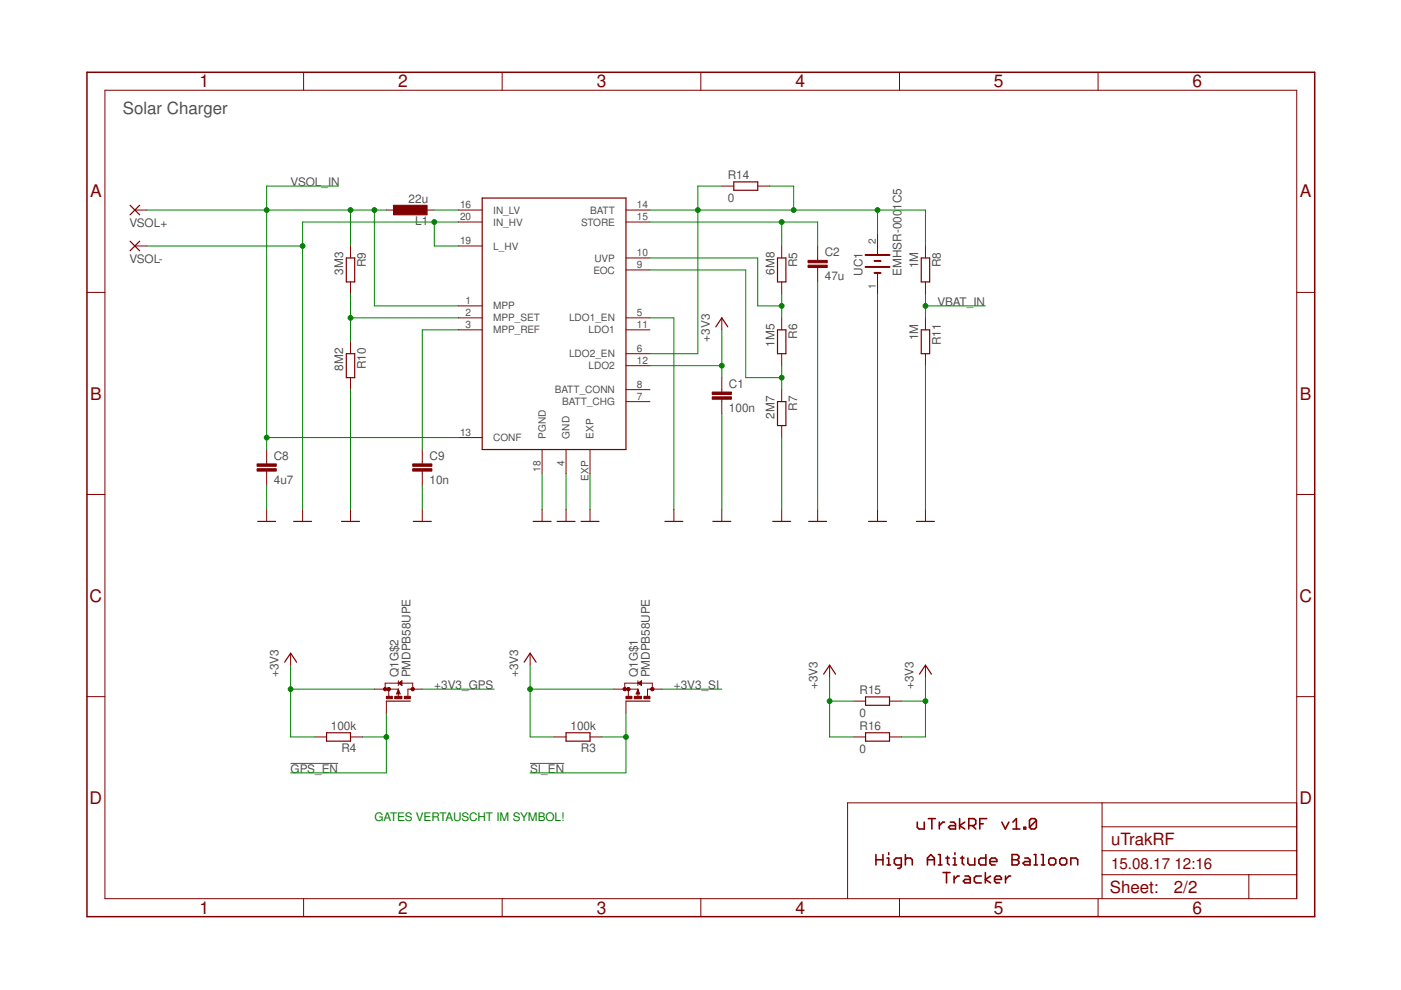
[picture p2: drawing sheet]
<svg xmlns="http://www.w3.org/2000/svg" width="297mm" height="210mm" viewBox="0 0 297 210" stroke-linecap="round" stroke-linejoin="round" font-family="sans-serif">
<path d="M61.6 161.9h10.1M112.4 161.9h7.2" fill="none" stroke="#505050" stroke-width=".21"/>
<g fill="none" stroke="#800000" stroke-width=".34">
<path d="M194.5 174.3v1.1l.4 .4h1.1v-1.5M196.8 173.6h1.5M197.6 173.6v2.2M199.2 174.3v1.5M200.3 174.3h-.4l-.7 .7M201.5 174.3h.7l.4 .4v1.1h-1.1l-.4-.4 .4-.4h1.1M203.5 173.6v2.2M204.6 174.3l-1.1 .7 1.1 .8M205.4 175h1.1l.4-.3v-.8l-.4-.3h-1.1v2.2M206.1 175l.8 .8M207.7 174.7h.8M209.2 173.6h-1.5v2.2"/>
<path d="M212.4 174.3l.7 1.5 .8-1.5M214.8 175.8h1.4M214.8 174.3l.7-.7v2.2M217.1 175.4h.4v.4h-.4zM219.7 173.9v1.5l-.3 .4h-.8l-.3-.4M219.7 173.9l-.3-.3h-.8l-.3 .3v1.5M219.7 173.9l-1.4 1.5M185.7 181.2v2.2M185.7 182.3h1.5M187.2 181.2v2.2M188.1 181.9h.3v1.5M188.1 183.4h.7"/>
<path d="M188.4 180.8v.4M191.1 183.4h-1.1l-.4-.4v-.7l.4-.4h1.1v1.9l-.4 .3h-.3M192 182.3l.3-.4h.8l.3 .4v1.1M192 181.2v2.2M196.6 182.3h1.5M196.6 183.4v-1.5l.8-.7 .7 .7v1.5M199 183.4h.7M199 181.2h.3v2.2M199.9 185h1.5M200.5 181.9h.8M200.7 185v2.2M200.9 181.5v1.5l.4 .4"/>
<path d="M202.1 181.9h.4v1.5M202.1 183.4h.7M202.3 185.7v1.5M202.5 180.8v.4M203.4 185.7h-.4l-.7 .8M203.6 181.9h.8M204 181.5v1.5l.4 .4M204.6 185.7h.7l.4 .4v1.1h-1.1l-.4-.4 .4-.3h1.1M205.2 181.9v1.1l.4 .4h1.1v-1.5M208 185.7h-1.1l-.3 .4v.7l.3 .4h1.1M208.9 185v2.2M209 181.2v2.2h-1.1l-.4-.4v-.7l.4-.4h1.1"/>
<path d="M209.9 182.7h1.4v-.4l-.3-.4h-.8l-.3 .4v.7l.3 .4h.8M210 185.7l-1.1 .8 1.1 .7M210.9 186.5h1.4v-.4l-.3-.4h-.8l-.3 .4v.7l.3 .4h.8M213.2 185.7v1.5M214.3 185.7h-.4l-.7 .8M214.6 182.3h1.1M214.6 181.2h1.1l.3 .3v.4l-.3 .4 .3 .4v.3l-.3 .4h-1.1zM217.3 181.9h.7l.4 .4v1.1h-1.1l-.4-.4 .4-.3h1.1M219.2 183.4h.8M219.2 181.2h.4v2.2M220.8 183.4h.7M220.8 181.2h.4v2.2"/>
<path d="M222.4 182.3l.3-.4h.8l.3 .4v.7l-.3 .4h-.8l-.3-.4zM224.7 182.3l.4-.4h.7l.4 .4v.7l-.4 .4h-.7l-.4-.4zM227 183.4v-1.5h1.1l.4 .4v1.1"/>
</g>
<g fill="none" stroke="#800000" stroke-width=".25">
<path d="M155.6 38.6h5.1v1.7h-5.1zM27.6 43.5l2 2.1M27.6 51.1l2 2.1M29.6 43.5l-2 2.1M29.6 51.1l-2 2.1M73.4 54.7h1.8v5.1h-1.8zM102.2 42h30.5v53.3h-30.5zM164.8 54.7h1.8v5.1h-1.8zM195.3 54.7h1.8v5.1h-1.8zM73.4 75h1.8v5.1h-1.8zM151.8 69.3l1.2-1.9 1.3 1.9M164.8 69.9h1.8v5.1h-1.8z"/>
<path d="M195.3 69.9h1.8v5.1h-1.8zM164.8 85.2h1.8v5h-1.8zM54.6 110.6h3.8M62.3 110.6h3.8M72.4 110.6h3.8M87.6 110.6h3.8M113 110.6h3.8M118.1 110.6h3.8M123.2 110.6h3.8M141 110.6h3.8M151.1 110.6h3.8M163.8 110.6h3.8"/>
<path d="M171.4 110.6h3.9M184.1 110.6h3.9M194.3 110.6h3.8M60.3 140.4l1.3-1.9 1.3 1.9M69.2 155.4h5.1v1.7h-5.1zM81.9 148.7h5.1M84.5 146.5l.1 .5h-.3l.2-.4M84.7 144.8l.4-.2v.5zM111.1 140.4l1.3-1.9 1.3 1.9M120 155.4h5.1v1.7h-5.1zM132.7 148.7h5.1M135.3 146.5l.1 .5h-.3l.2-.4"/>
<path d="M135.5 144.8l.4-.2v.5zM174.6 142.9l1.3-1.9 1.3 1.9M183.5 155.4h5.1v1.7h-5.1zM183.5 147.8h5.1v1.7h-5.1zM194.9 142.9l1.3-1.9 1.3 1.9"/>
</g>
<g fill="none" stroke="#800000" stroke-width=".21">
<path d="M22.2 19.1h252.7v171.4h-252.7zM64.4 15.3v3.8M106.5 15.3v3.8M148.6 15.3v3.8M190.7 15.3v3.8M232.8 15.3v3.8M153 39.5h2.6M160.7 39.5h2.5M28.6 44.5h2.5M28.6 52.2h2.5M74.3 52.2v2.5M74.3 59.8v2.5"/>
<path d="M81.9 44.5h2.6M89.5 44.5h2.6M97.2 44.5h5M97.2 47.1h5M97.2 52.2h5M132.7 44.5h5.1M132.7 47.1h5.1M132.7 54.7h5.1M132.7 57.2h5.1M165.7 52.2v2.5M165.7 59.8v2.5M173.4 52.2v3"/>
<path d="M173.4 56.7v3.1M186.1 49.6v4.5M186.1 57.9v4.4M196.2 52.2v2.5M196.2 59.8v2.5M18.4 62h3.8M74.3 72.5v2.5M97.2 64.9h5M97.2 67.4h5M97.2 69.9h5M132.7 67.4h5.1M132.7 69.9h5.1"/>
<path d="M132.7 75h5.1M132.7 77.5h5.1M153 67.4v2.5M165.7 67.4v2.5M165.7 75v2.5M196.2 67.4v2.5M196.2 75v2.5M274.9 62h3.8M56.5 95.3v3.1M56.5 99.9v3M74.3 80.1v2.5M89.5 95.3v3.1"/>
<path d="M89.5 99.9v3M97.2 92.8h5M114.9 95.3v5.1M120 95.3v5.1M125.1 95.3v5.1M132.7 85.2h5.1M132.7 82.6h5.1M153 80.1v3M153 84.6v3.1M165.7 82.6v2.6M165.7 90.2v2.6M18.4 104.8h3.8"/>
<path d="M56.5 108v2.6M64.2 108v2.6M74.3 108v2.6M89.5 108v2.6M114.9 108v2.6M120 108v2.6M125.1 108v2.6M142.9 108v2.6M153 108v2.6M165.7 108v2.6M173.4 108v2.6M186.1 108v2.6"/>
<path d="M196.2 108v2.6M274.9 104.8h3.8M61.6 138.5v2.5M112.4 138.5v2.5M18.4 147.7h3.8M66.7 156.3h2.5M74.3 156.3h2.6M79.4 146.1h5.1M81.7 146.1v-1.3h5.8v1.3M81.9 148.7v2.5M82.4 146.1v1.5M84.5 146.1l.3 1h-.7z"/>
<path d="M84.5 144.3v1.1M84.5 146.1v1.5M84.5 144.8l.7-.5v1.1zM89.5 146.1h-3v1.5M117.5 156.3h2.5M125.1 156.3h2.5M130.2 146.1h5.1M132.5 146.1v-1.3h5.8v1.3M132.7 148.7v2.5M133.2 146.1v1.5M135.3 146.1l.3 1h-.7zM135.3 144.3v1.1"/>
<path d="M135.3 146.1v1.5M135.3 144.8l.7-.5v1.1zM140.3 146.1h-3v1.5M175.9 141v2.6M181 156.3h2.5M181 148.7h2.5M188.6 156.3h2.5M188.6 148.7h2.5M196.2 141v2.6M274.9 147.7h3.8M233.7 170.2v20.3M233.7 175.3h41.2"/>
<path d="M274.9 170.2h-95.2v20.3M64.4 190.5v3.9M106.5 190.5v3.9M148.6 190.5v3.9M190.7 190.5v3.9M232.8 190.5v3.9M233.7 185.5h41.2M233.7 180.4h41.2M264.8 185.5v5"/>
</g>
<g fill="#800000" stroke="#800000" stroke-width=".21">
<path d="M151 84.1h4.1v.5h-4.1z"/>
<path d="M151 83.1h4.1v.5h-4.1z"/>
<path d="M171.3 56.2h4.1v.5h-4.1z"/>
<path d="M171.3 55.2h4.1v.5h-4.1z"/>
<path d="M54.5 99.4h4.1v.5h-4.1z"/>
<path d="M54.5 98.4h4.1v.5h-4.1z"/>
<path d="M87.5 99.4h4.1v.5h-4.1z"/>
<path d="M87.5 98.4h4.1v.5h-4.1z"/>
<path d="M83.4 43.5h7.2v2.1h-7.2z"/>
<path d="M136.5 147.6h1.3v.5h-1.3z"/>
<path d="M132.7 147.6h1.3v.5h-1.3z"/>
<path d="M134.5 147.6h1.5v.5h-1.5z"/>
<path d="M85.7 147.6h1.3v.5h-1.3z"/>
<path d="M81.9 147.6h1.3v.5h-1.3z"/>
<path d="M83.7 147.6h1.5v.5h-1.5z"/>
</g>
<path d="M183.5 56.6h5.1M183.5 54.1h5.1M185.4 57.9h1.3M185.4 55.3h1.3" fill="none" stroke="#800000" stroke-width=".42"/>
<path d="M18.4 15.3h260.3v179.1h-260.3z" fill="none" stroke="#800000" stroke-width=".32"/>
<g fill="#800000" stroke="#800000" stroke-width=".21">
<circle cx="132.5" cy="146.1" r=".36"/>
<circle cx="133.2" cy="146.1" r=".36"/>
<circle cx="138.3" cy="146.1" r=".36"/>
<circle cx="81.7" cy="146.1" r=".36"/>
<circle cx="82.4" cy="146.1" r=".36"/>
<circle cx="87.5" cy="146.1" r=".36"/>
</g>
<g fill="none" stroke="#008000" stroke-width=".21">
<path d="M71.8 39.5h-15.3v55.8M153 39.5h-5v35.5h-10.2M163.2 39.5h5.1v5M31.1 52.2h33.1M31.1 44.5h50.8M74.3 44.5v7.7M79.4 44.5v20.4h17.8M92.1 47.1v5.1h5.1M92.1 44.5h5.1M97.2 47.1h-33v60.9M137.8 47.1h35.6v5.1M137.8 44.5h58.4v7.7"/>
<path d="M137.8 54.7h22.9v10.2h5M137.8 57.2h20.3v22.9h7.6M165.7 47.1v5.1M173.4 59.8v48.2M186.1 44.5v5.1M74.3 67.4h22.9M74.3 62.3v10.2M97.2 69.9h-7.7v25.4M137.8 67.4h5.1v40.6M137.8 77.5h15.2M153 69.9v10.2M165.7 62.3v5.1"/>
<path d="M165.7 77.5v5.1M186.1 62.3v45.7M196.2 62.3v5.1M196.2 77.5v30.5M196.2 64.9h12.7M56.5 92.8h40.7M74.3 82.6v25.4M153 87.7v20.3M165.7 92.8v15.2M56.5 102.9v5.1M89.5 102.9v5.1M114.9 100.4v7.6"/>
<path d="M120 100.4v7.6M125.1 100.4v7.6M61.6 146.1h17.8M61.6 141v15.3h5.1M76.9 156.3h5M81.9 151.2v12.7h-20.3M89.5 146.1h15.3M112.4 146.1h17.8M112.4 141v15.3h5.1M127.6 156.3h5.1M132.7 151.2v12.7h-20.3M140.3 146.1h12.7"/>
<path d="M175.9 143.6v12.7h5.1M175.9 148.7h5.1M191.1 148.7h5.1M196.2 143.6v12.7h-5.1"/>
</g>
<g fill="#008000" stroke="#008000" stroke-width=".21">
<circle cx="64.2" cy="52.2" r=".51"/>
<circle cx="92.1" cy="47.1" r=".51"/>
<circle cx="196.2" cy="64.9" r=".51"/>
<circle cx="153" cy="77.5" r=".51"/>
<circle cx="61.6" cy="146.1" r=".51"/>
<circle cx="112.4" cy="146.1" r=".51"/>
<circle cx="175.9" cy="148.7" r=".51"/>
<circle cx="196.2" cy="148.7" r=".51"/>
<circle cx="56.5" cy="92.8" r=".51"/>
<circle cx="56.5" cy="44.5" r=".51"/>
<circle cx="74.3" cy="44.5" r=".51"/>
<circle cx="79.4" cy="44.5" r=".51"/>
<circle cx="148" cy="44.5" r=".51"/>
<circle cx="186.1" cy="44.5" r=".51"/>
<circle cx="168.3" cy="44.5" r=".51"/>
<circle cx="165.7" cy="64.9" r=".51"/>
<circle cx="165.7" cy="80.1" r=".51"/>
<circle cx="165.7" cy="47.1" r=".51"/>
<circle cx="74.3" cy="67.4" r=".51"/>
<circle cx="81.9" cy="156.3" r=".51"/>
<circle cx="132.7" cy="156.3" r=".51"/>
</g>
<g font-size="3.7" fill="#800000">
<text x="42.3" y="18.5">1</text>
<text x="84.4" y="18.5">2</text>
<text x="126.5" y="18.5">3</text>
<text x="168.6" y="18.5">4</text>
<text x="210.7" y="18.5">5</text>
<text x="252.9" y="18.5">6</text>
<text x="19.1" y="41.9">A</text>
<text x="275.6" y="41.9">A</text>
<text x="19.1" y="84.7">B</text>
<text x="275.6" y="84.7">B</text>
<text x="19" y="127.6">C</text>
<text x="275.5" y="127.6">C</text>
<text x="19" y="170.4">D</text>
<text x="275.5" y="170.4">D</text>
<text x="42.3" y="193.7">1</text>
<text x="84.4" y="193.7">2</text>
<text x="126.5" y="193.7">3</text>
<text x="168.6" y="193.7">4</text>
<text x="210.7" y="193.7">5</text>
<text x="252.9" y="193.7">6</text>
</g>
<text font-size="3.6" fill="#505050" x="26.1" y="24.2">Solar Charger</text>
<g font-size="3.6" fill="#800000">
<text x="235.6" y="179.1">uTrakRF</text>
<text x="235.3" y="189.4">Sheet:</text>
<text x="248.9" y="189.3">2/2</text>
</g>
<g font-size="3.2" fill="#800000">
<text x="235.6" y="184.2">15.08.17</text>
<text x="249" y="184.2">12:16</text>
</g>
<g font-size="2.5" fill="#505050">
<text x="61.6" y="39.5">VSOL_IN</text>
<text x="154.3" y="38">R14</text>
<text x="86.6" y="43">22u</text>
<text x="88" y="47.8">L1</text>
<text x="154.3" y="42.8">0</text>
<text x="191.1" y="44.5" transform="rotate(-90 191.1 44.5)">1C5</text>
<text x="27.5" y="48.2">VSOL+</text>
<text x="27.5" y="55.8">VSOL-</text>
<text x="72.8" y="58.3" transform="rotate(-90 72.8 58.3)">3M3</text>
<text x="77.6" y="56.6" transform="rotate(-90 77.6 56.6)">R9</text>
<text x="164.2" y="58.3" transform="rotate(-90 164.2 58.3)">6M8</text>
<text x="169" y="56.6" transform="rotate(-90 169 56.6)">R5</text>
<text x="174.9" y="59.4">47u</text>
<text x="174.9" y="54.3">C2</text>
<text x="182.9" y="58.5" transform="rotate(-90 182.9 58.5)">UC1</text>
<text x="191.1" y="58.5" transform="rotate(-90 191.1 58.5)">EMHSR-000</text>
<text x="194.7" y="56.9" transform="rotate(-90 194.7 56.9)">1M</text>
<text x="199.5" y="56.6" transform="rotate(-90 199.5 56.6)">R8</text>
<text x="198.7" y="64.8">VBAT_IN</text>
<text x="169" y="71.9" transform="rotate(-90 169 71.9)">R6</text>
<text x="150.5" y="72.5" transform="rotate(-90 150.5 72.5)">+3V3</text>
<text x="164.2" y="73.5" transform="rotate(-90 164.2 73.5)">1M5</text>
<text x="194.7" y="72.1" transform="rotate(-90 194.7 72.1)">1M</text>
<text x="199.5" y="73.2" transform="rotate(-90 199.5 73.2)">R11</text>
<text x="72.8" y="78.6" transform="rotate(-90 72.8 78.6)">8M2</text>
<text x="77.6" y="78.3" transform="rotate(-90 77.6 78.3)">R10</text>
<text x="154.6" y="82.2">C1</text>
<text x="154.6" y="87.3">100n</text>
<text x="164.2" y="88.7" transform="rotate(-90 164.2 88.7)">2M7</text>
<text x="169" y="87.1" transform="rotate(-90 169 87.1)">R7</text>
<text x="58.1" y="97.5">C8</text>
<text x="91.1" y="97.5">C9</text>
<text x="58.1" y="102.6">4u7</text>
<text x="91.1" y="102.6">10n</text>
<text x="59.1" y="143.6" transform="rotate(-90 59.1 143.6)">+3V3</text>
<text x="84.5" y="143.6" transform="rotate(-90 84.5 143.6)">Q1G$2</text>
<text x="87" y="143.6" transform="rotate(-90 87 143.6)">PMDPB58UPE</text>
<text x="109.9" y="143.6" transform="rotate(-90 109.9 143.6)">+3V3</text>
<text x="135.3" y="143.6" transform="rotate(-90 135.3 143.6)">Q1G$1</text>
<text x="137.8" y="143.6" transform="rotate(-90 137.8 143.6)">PMDPB58UPE</text>
<text x="92.1" y="146.1">+3V3_GPS</text>
<text x="142.9" y="146.1">+3V3_SI</text>
<text x="173.3" y="146.1" transform="rotate(-90 173.3 146.1)">+3V3</text>
<text x="182.2" y="147.1">R15</text>
<text x="193.7" y="146.1" transform="rotate(-90 193.7 146.1)">+3V3</text>
<text x="70.2" y="154.7">100k</text>
<text x="120.9" y="154.7">100k</text>
<text x="182.2" y="151.9">0</text>
<text x="182.2" y="154.8">R16</text>
<text x="72.4" y="159.5">R4</text>
<text x="123.2" y="159.5">R3</text>
<text x="182.2" y="159.6">0</text>
<text x="61.6" y="163.9">GPS_EN</text>
<text x="112.4" y="163.9">SI_EN</text>
</g>
<text font-size="2.5" fill="#008000" x="79.4" y="174">GATES VERTAUSCHT IM SYMBOL!</text>
<g font-size="2.1" fill="#505050">
<text x="97.5" y="44.2">16</text>
<text x="97.5" y="46.7">20</text>
<text x="104.6" y="45.3">IN_LV</text>
<text x="104.6" y="47.8">IN_HV</text>
<text x="123.2" y="47.8">STORE</text>
<text x="125.1" y="45.3">BATT</text>
<text x="135.1" y="44.2">14</text>
<text x="135.1" y="46.7">15</text>
<text x="97.5" y="51.8">19</text>
<text x="104.6" y="52.9">L_HV</text>
<text x="185.7" y="51.8" transform="rotate(-90 185.7 51.8)">2</text>
<text x="125.8" y="58">EOC</text>
<text x="126" y="55.5">UVP</text>
<text x="135.1" y="54.3">10</text>
<text x="135.1" y="56.9">9</text>
<text x="98.7" y="64.5">1</text>
<text x="104.6" y="65.6">MPP</text>
<text x="185.7" y="61.3" transform="rotate(-90 185.7 61.3)">1</text>
<text x="98.7" y="67">2</text>
<text x="98.7" y="69.6">3</text>
<text x="104.6" y="68.1">MPP_SET</text>
<text x="104.6" y="70.7">MPP_REF</text>
<text x="120.6" y="68.1">LDO1_EN</text>
<text x="124.8" y="70.7">LDO1</text>
<text x="135.1" y="67">5</text>
<text x="135.1" y="69.6">11</text>
<text x="120.6" y="75.8">LDO2_EN</text>
<text x="135.1" y="74.6">6</text>
<text x="135.1" y="77.2">12</text>
<text x="117.7" y="83.4">BATT_CONN</text>
<text x="124.8" y="78.3">LDO2</text>
<text x="135.1" y="82.3">8</text>
<text x="119.2" y="85.9">BATT_CHG</text>
<text x="135.1" y="84.8">7</text>
<text x="97.5" y="92.4">13</text>
<text x="104.6" y="93.5">CONF</text>
<text x="115.7" y="93" transform="rotate(-90 115.7 93)">PGND</text>
<text x="120.8" y="93" transform="rotate(-90 120.8 93)">GND</text>
<text x="125.9" y="93" transform="rotate(-90 125.9 93)">EXP</text>
<text x="114.6" y="100" transform="rotate(-90 114.6 100)">18</text>
<text x="119.7" y="98.8" transform="rotate(-90 119.7 98.8)">4</text>
<text x="124.7" y="101.9" transform="rotate(-90 124.7 101.9)">EXP</text>
</g>
</svg>
